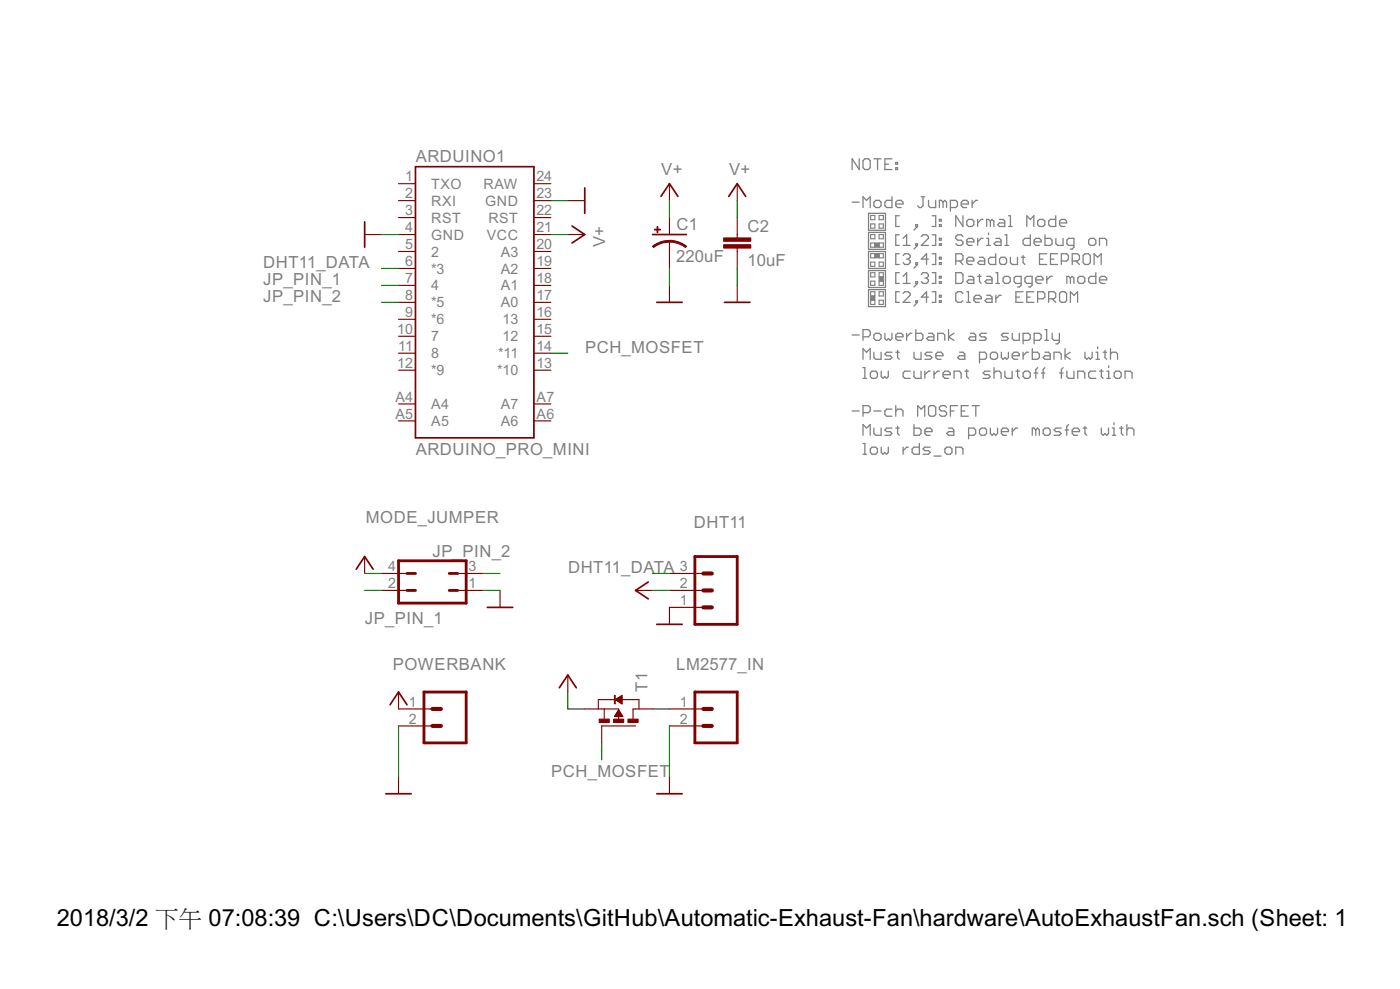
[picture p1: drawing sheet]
<svg xmlns="http://www.w3.org/2000/svg" width="210mm" height="148mm" viewBox="0 0 210 148" stroke-linecap="round" stroke-linejoin="round" font-family="sans-serif">
<g fill="none" stroke="#808080" stroke-width=".19">
<path d="M127.8 30.3h1M128.8 23.8v1.6l-1-1.6v1.6M129.4 31.1v-1.6l.5 .5 .6-.5v1.6M129.7 23.8h.5l.3 .3v1l-.3 .3h-.5l-.3-.3v-1zM130.2 32h2.6v2.5h-2.6zM130.2 34.8h2.6v2.6h-2.6zM130.2 37.7h2.6v2.5h-2.6zM131 23.8h1.1M131 30.3l.3-.3h.5l.3 .3v.5l-.3 .3h-.5l-.3-.3zM131.6 23.8v1.6M132.7 24.6h.5M133.7 23.8h-1v1.6h1"/>
<path d="M133.7 29.5v1.6h-.8l-.2-.3v-.5l.2-.3h.8M134.3 25.1h.3v.3h-.3zM134.3 24.3h.3v.3h-.3zM134.3 30.6h1.1v-.3l-.3-.3h-.5l-.3 .3v.5l.3 .3h.5M134.8 32.3h-.5v1.6h.5M134.8 35.2h-.5v1.6h.5M134.8 38h-.5v1.6h.5M135.4 36.8h1.1M135.4 35.7l.5-.5v1.6M135.4 38.3l.3-.3h.5l.3 .3v.2l-.3 .3M135.9 38.8h.3M136.2 38.8l.3 .3v.2l-.3 .3h-.5l-.3-.3"/>
<path d="M137.3 33.7h.3v.2h-.3zM137.3 36.5h.3v.3h-.3zM137.3 39.3h.3v.3h-.3zM137.6 33.9l-.6 .6M137.6 36.8l-.6 .5M137.6 39.6l-.6 .6M138.1 29.5h.5M138.1 35.4l.3-.2h.5l.3 .2v.3l-1.1 1.1h1.1M138.4 29.5v1.3l-.3 .3h-.3l-.2-.3M139.2 38.8h-1.1l.8-.8v1.6M139.2 30v.8l.3 .3h.8v-1.1M139.8 32.3h.5v1.6h-.5"/>
<path d="M139.8 35.2h.5v1.6h-.5M139.8 38h.5v1.6h-.5M140.8 32.9h.3v.2h-.3zM140.8 33.7h.3v.2h-.3zM140.8 35.7h.3v.3h-.3zM140.8 36.5h.3v.3h-.3zM140.8 38.5h.3v.3h-.3zM140.8 39.3h.3v.3h-.3zM141.4 30.3l-.3-.3h-.3v1.1M141.4 30.3v.8M141.4 30.3l.2-.3 .3 .3v.8M142.5 31.1h.8l.3-.3v-.5l-.3-.3h-.8v1.6"/>
<path d="M143.3 39.1h.8l.3-.3v-.5l-.3-.3h-.8v1.6M143.8 39.1l.6 .5M144.1 30.6h1.1v-.3l-.3-.3h-.5l-.3 .3v.5l.3 .3h.5M144.4 32.3v1.6l-1.1-1.6v1.6M144.4 35.4l-.3-.2h-.5l-.3 .2v.3l.3 .3h.5l.3 .2v.3l-.3 .3h-.5l-.3-.3M144.9 36.2h1.1v-.2l-.2-.3h-.6l-.3 .3v.5l.3 .3h.6M144.9 39.1h1.1v-.3l-.2-.3h-.6l-.3 .3v.5l.3 .3h.6M145.2 32.9h.6l.2 .2v.6l-.2 .2h-.6l-.3-.2v-.6zM145.8 30v1.1M146.6 30h-.3l-.5 .6M146.6 32.9v1M146.6 35.7v1.1"/>
<path d="M146.9 38.5h.5l.2 .3v.8h-.7l-.3-.3 .3-.2h.7M147.4 32.9h-.3l-.5 .5M147.4 35.7h-.3l-.5 .5M147.9 36.8h.6M147.9 35.7h.3v1.1M148.2 34.9v.3M148.5 33.1l-.3-.2h-.3v1M148.5 33.1v.8M148.5 33.1l.2-.2 .3 .2v.8M149.3 38v1.6h-.8l-.3-.3v-.5l.3-.3h.8M149.3 35.7h.5l.3 .3v.8h-.8l-.3-.3 .3-.3h.8M149.8 32.9h.6l.2 .2v.8h-.8l-.2-.2 .2-.3h.8"/>
<path d="M150.1 38.5h.6l.2 .3v.5l-.2 .3h-.6l-.2-.3v-.5zM150.7 36.8h.5M150.7 35.2h.2v1.6M151.2 33.9h.5M151.2 32.3h.3v1.6M151.5 38.5v.8l.3 .3h.7v-1.1M153.1 38.5h.6M153.4 38.3v1l.3 .3M153.9 33.9v-1.6l.6 .6 .5-.6v1.6M154.5 35.2v1.6h-.8l-.3-.3v-.5l.3-.3h.8M155 36.2h1.1v-.2l-.3-.3h-.5l-.3 .3v.5l.3 .3h.5M155.6 33.1l.3-.2h.5l.3 .2v.6l-.3 .2h-.5l-.3-.2z"/>
<path d="M155.9 38.8h.5M156.7 35.2v1.6h.8l.2-.3v-.5l-.2-.3h-.8M156.9 38h-1v1.6h1M157.5 38.8h.5M158.3 32.3v1.6h-.8l-.3-.2v-.6l.3-.2h.8M158.3 35.7v.8l.3 .3h.8v-1.1M158.6 38h-1.1v1.6h1.1M158.9 33.4h1v-.3l-.2-.2h-.6l-.2 .2v.6l.2 .2h.6M159.1 39.1h.8l.3-.3v-.5l-.3-.3h-.8v1.6M160.8 39.1h.8l.2-.3v-.5l-.2-.3h-.8v1.6M161 36.8h-.8l-.2-.3v-.5l.2-.3h.8v1.3l-.3 .3h-.2M161.3 39.1l.5 .5"/>
<path d="M162.4 38.3l.3-.3h.5l.3 .3v1l-.3 .3h-.5l-.3-.3zM163.2 36l.3-.3h.5l.3 .3v.5l-.3 .3h-.5l-.3-.3zM164 39.6v-1.6l.6 .5 .5-.5v1.6M164.8 36.8v-1.1h.9l.2 .3v.8M127.8 50.2h1M129.4 50.5h.8l.3-.3v-.5l-.3-.3h-.8v1.6M129.4 53.8v-1.6l.5 .6 .6-.6v1.6M129.4 55.1h.3v1.6M129.4 56.7h.5M130.2 43.4h2.6v2.5h-2.6zM130.2 40.5h2.6v2.6h-2.6zM130.7 55.6h.6l.3 .3v.5l-.3 .3h-.6l-.2-.3v-.5z"/>
<path d="M131 50.2l.3-.3h.5l.3 .3v.5l-.3 .3h-.5l-.3-.3zM131 52.8v.8l.3 .2h.8v-1M132.1 55.6v.8l.3 .3 .3-.3 .2 .3 .3-.3v-.8M132.7 49.9v.8l.2 .3 .3-.3 .3 .3 .2-.3v-.8M133.7 52.8h-.8l-.2 .2 .2 .3h.6l.2 .3-.2 .2h-.8M134.3 50.5h1.1v-.3l-.3-.3h-.5l-.3 .3v.5l.3 .3h.5M134.3 52.8h.5M134.6 52.5v1.1l.2 .2M134.8 40.9h-.5v1.6h.5M134.8 43.7h-.5v1.6h.5M135.4 41.4l.5-.5v1.6M135.4 44l.3-.3h.5l.3 .3v.2l-1.1 1.1h1.1"/>
<path d="M135.4 42.5h1.1M135.9 49.9v1.1M136.5 55.6h-.8l-.3 .3v.5l.3 .3h.8M136.7 49.9h-.2l-.6 .6M137 52.8v.8l.3 .2h.8v-1M137 55.6v.8l.3 .3h.8v-1.1M137.3 42.2h.3v.3h-.3zM137.3 45h.3v.3h-.3zM137.3 49.4v1.6h.8l.3-.3v-.5l-.3-.3h-.8M137.6 42.5l-.6 .5M137.6 45.3l-.6 .5M138.1 41.1l.3-.2h.5l.3 .2v.3l-.3 .3"/>
<path d="M138.7 41.7h.2M138.7 55.6v1.1M138.9 41.7l.3 .2v.3l-.3 .3h-.5l-.3-.3M139.2 44.5h-1.1l.8-.8v1.6M139.2 49.9h.5l.3 .3v.8h-.8l-.3-.3 .3-.2h.8M139.5 55.6h-.3l-.5 .5M139.7 52.8h-.8l-.2 .2 .2 .3h.6l.2 .3-.2 .2h-.8M139.8 40.9h.5v1.6h-.5M139.8 43.7h.5v1.6h-.5M140 55.6v1.1M140.3 53.3h1.1v-.3l-.3-.2h-.5l-.3 .2v.6l.3 .2h.5M140.6 51v-1.1h.8l.2 .3v.8"/>
<path d="M140.8 41.4h.3v.3h-.3zM140.8 42.2h.3v.3h-.3zM140.8 44.2h.3v.3h-.3zM140.8 45h.3v.3h-.3zM140.8 55.6h-.2l-.6 .5M141.4 56.1h1.1v-.2l-.3-.3h-.5l-.3 .3v.5l.3 .3h.5M142.2 49.4v1.6M143 49.9l-.8 .6 .8 .5M143 56.7v-1.1h.8l.3 .3v.8M143.3 40.9h.8l.3 .2v1.1l-.3 .3h-.8zM143.8 52.8h.6l.3 .2v.8h-.9l-.2-.2 .2-.3h.9M144.4 44l-.3-.3h-.5l-.3 .3v1l.3 .3h.5l.3-.3"/>
<path d="M144.7 55.6h.5M144.9 55.4v1l.3 .3M144.9 45.3h.6M144.9 43.7h.3v1.6M145.2 41.4h.6l.2 .3v.8h-.8l-.3-.3 .3-.3h.8M145.5 49.9h.5l.3 .3v.8h-.8l-.3-.3 .3-.2h.8M146 44.8h1.1v-.3l-.3-.3h-.5l-.3 .3v.5l.3 .3h.5M146.6 41.4h.5M146.9 41.1v1.1l.2 .3M146.9 53.8h.8l.2-.2v-.6l-.2-.2h-.8v1.6M147.9 49.9h-.8l-.2 .3 .2 .3h.6l.2 .2-.2 .3h-.8M147.9 41.4h.6l.2 .3v.8h-.8l-.2-.3 .2-.3h.8"/>
<path d="M147.9 44.2h.6l.2 .3v.8h-.8l-.2-.3 .2-.2h.8M148.5 55.6h-.8l-.3 .3 .3 .2h.5l.3 .3-.3 .3h-.8M148.8 52.8h.5l.3 .2v.6l-.3 .2h-.5l-.3-.2v-.6zM149 55.1v1.6M149 55.9l.3-.3h.5l.3 .3v.8M149.3 44.2v1.1M149.3 42.5h.5M149.3 40.9h.3v1.6M150.1 44.2h-.3l-.5 .6M150.1 52.8v.8l.3 .2 .3-.2 .2 .2 .3-.2v-.8M150.4 41.7l.3-.3h.5l.3 .3v.5l-.3 .3h-.5l-.3-.3zM150.7 55.6v.8l.2 .3h.8v-1.1"/>
<path d="M151.2 49.9h-.8l-.3 .3 .3 .3h.5l.3 .2-.3 .3h-.8M151.8 49.9v.8l.2 .3h.8v-1.1M151.8 53.3h1v-.3l-.2-.2h-.6l-.2 .2v.6l.2 .2h.6M152.3 44.5h.5M152.3 55.6h.5M152.6 55.4v1l.2 .3M153.1 42.5h-.8l-.3-.3v-.5l.3-.3h.8v1.3l-.3 .3h-.2M153.4 43.7h-1.1v1.6h1.1M153.4 51h.8l.3-.3v-.5l-.3-.3h-.8v1.6M153.4 55.9l.3-.3h.5l.3 .3v.5l-.3 .3h-.5l-.3-.3zM153.4 52.8v1M153.9 44.5h.6"/>
<path d="M154.2 52.8h-.3l-.5 .5M154.7 42.5h-.8l-.2-.3v-.5l.2-.3h.8v1.3l-.2 .3h-.3M154.8 52.2v1.6h.8l.2-.2v-.6l-.2-.2h-.8M155 43.7h-1.1v1.6h1.1M155 51h.8l.3-.3v-.5l-.3-.3h-.8v1.6M155 55.9h.6M155.3 41.9h1.1v-.2l-.3-.3h-.5l-.3 .3v.5l.3 .3h.5M155.6 44.8h.8l.3-.3v-.5l-.3-.3h-.8v1.6M155.6 55.1l-.3 .3v1.3M156.1 55.9h.6M156.7 55.1l-.3 .3v1.3M156.7 49.4h.2v1.6"/>
<path d="M156.7 51h.5M156.7 52.8h.5l.3 .2v.8h-.8l-.3-.2 .3-.3h.8M157 41.4v1.1M157.2 44.8h.8l.3-.3v-.5l-.3-.3h-.8v1.6M157.8 41.4h-.3l-.5 .5M157.8 44.8l.5 .5M157.8 49.9v.8l.2 .3h.8M158 53.8v-1h.8l.3 .2v.8M158.8 49.9v1.4l-.2 .2h-.3M158.9 44l.2-.3h.6l.2 .3v1l-.2 .3h-.6l-.2-.3zM158.9 55.9h.5M159.4 55.1l-.3 .3v1.3"/>
<path d="M159.7 52.2v1.6M160 55.6v.8l.2 .3h.8v-1.1M160.5 52.8l-.8 .5 .8 .5M160.5 41.7l.2-.3 .3 .3v.8M160.5 41.7l-.3-.3h-.2v1.1M160.5 41.7v.8M160.5 45.3v-1.6l.5 .5 .6-.5v1.6M161.6 41.7l.2-.3h.6l.2 .3v.5l-.2 .3h-.6l-.2-.3zM161.6 56.7v-1.1h.8l.2 .3v.8M162.7 52.8v.8l.2 .2 .3-.2 .3 .2 .2-.2v-.8M164.3 40.9v1.6h-.8l-.3-.3v-.5l.3-.3h.8M164.3 55.6h-.8l-.3 .3v.5l.3 .3h.8"/>
<path d="M164.3 53.8h.5M164.3 52.8h.3v1M164.6 52v.2M164.8 41.9h1.1v-.2l-.2-.3h-.6l-.3 .3v.5l.3 .3h.6M164.8 55.6h.6M165.1 55.4v1l.3 .3M165.4 52.8h.5M165.7 52.5v1.1l.2 .2M165.9 56.7h.6M165.9 55.6h.3v1.1M166.2 54.8v.3M166.5 53l.3-.2h.5l.3 .2v.8"/>
<path d="M166.5 52.2v1.6M167.3 55.6h.5l.3 .3v.5l-.3 .3h-.5l-.3-.3v-.5zM168.7 56.7v-1.1h.8l.2 .3v.8M127.8 61.6h1M129.4 61.8h.8l.3-.2v-.6l-.3-.2h-.8v1.6M129.4 65.2v-1.6l.5 .5 .6-.5v1.6M129.4 66.4h.3v1.7M129.4 68.1h.5M130.7 67h.6l.3 .2v.6l-.3 .3h-.6l-.2-.3v-.6zM131 64.1v.8l.3 .3h.8v-1.1M131 61.6h1.1M132.1 67v.8l.3 .3 .3-.3 .2 .3 .3-.3v-.8"/>
<path d="M133.7 61.3h-.8l-.2 .3v.5l.2 .3h.8M133.7 64.1h-.8l-.2 .3 .2 .3h.6l.2 .2-.2 .3h-.8M134.3 60.8v1.6M134.3 61.6l.3-.3h.5l.3 .3v.8M134.3 64.1h.5M134.6 63.9v1l.2 .3M135.4 67v1.1M136.2 67h-.3l-.5 .5M137 63.6v1.6h.8l.3-.3v-.5l-.3-.3h-.8M137.6 62.4v-1.6l.5 .5 .5-.5v1.6M137.8 66.4v1.7h-.8l-.2-.3v-.6l.2-.2h.8M138.7 64.7h1v-.3l-.2-.3h-.6l-.2 .3v.5l.2 .3h.6"/>
<path d="M139.2 61l.3-.2h.5l.3 .2v1.1l-.3 .3h-.5l-.3-.3zM139.5 67h-.8l-.3 .2 .3 .3h.5l.3 .3-.3 .3h-.8M140 68.3h1.1M141.7 67.2l.2-.2h.6l.2 .2v.6l-.2 .3h-.6l-.2-.3zM141.9 61l-.3-.2h-.5l-.3 .2v.3l.3 .3h.5l.3 .2v.3l-.3 .3h-.5l-.3-.3M142.2 64.1h.5l.3 .3v.8h-.8l-.3-.3 .3-.2h.8M142.5 61.6h.5M143.3 68.1v-1.1h.8l.3 .2v.9M143.6 60.8h-1.1v1.6M144.1 61.6h.6M145.2 60.8h-1.1v1.6h1.1M145.2 65.2h.8l.3-.3v-.5l-.3-.3h-.8v1.6"/>
<path d="M145.8 60.8h1M146.3 60.8v1.6M146.9 64.4l.2-.3h.6l.2 .3v.5l-.2 .3h-.6l-.2-.3zM148.5 64.1v.8l.3 .3 .2-.3 .3 .3 .3-.3v-.8M150.1 64.7h1.1v-.3l-.3-.3h-.5l-.3 .3v.5l.3 .3h.5M151.8 64.1v1.1M152.6 64.1h-.3l-.5 .6M155.3 64.4l-.3-.3h-.2v1.1M155.3 64.4v.8M155.3 64.4l.3-.3 .2 .3v.8M156.4 64.4l.3-.3h.5l.3 .3v.5l-.3 .3h-.5l-.3-.3zM159.1 64.1h-.8l-.3 .3 .3 .3h.5l.3 .2-.3 .3h-.8"/>
<path d="M159.7 64.4h.5M160.2 63.6l-.3 .3v1.3M160.8 64.7h1v-.3l-.2-.3h-.6l-.2 .3v.5l.2 .3h.6M162.4 64.1h.5M162.7 63.9v1l.2 .3M165.1 64.1v.8l.3 .3 .3-.3 .2 .3 .3-.3v-.8M166.8 65.2h.5M166.8 64.1h.2v1.1M167 63.3v.3M167.9 64.1h.5M168.1 63.9v1l.3 .3M169 64.4l.2-.3h.6l.2 .3v.8"/>
<path d="M169 63.6v1.6"/>
</g>
<g fill="none" stroke="#808080" stroke-width=".17">
<path d="M130.5 32.3h.7v.6h-.7zM130.5 33.5h.7v.7h-.7zM130.5 35.1h.7v.7h-.7zM130.5 36.4h.7v.6h-.7zM130.5 38h.7v.6h-.7zM130.5 39.3h.7v.6h-.7zM131.8 32.3h.6v.6h-.6zM131.8 33.5h.6v.7h-.6zM131.8 35.1h.6v.7h-.6zM131.8 36.4h.6v.6h-.6zM131.8 38h.6v.6h-.6zM131.8 39.3h.6v.6h-.6z"/>
<path d="M130.5 43.7h.7v.6h-.7zM130.5 45h.7v.6h-.7zM130.5 40.9h.7v.6h-.7zM130.5 42.1h.7v.7h-.7zM131.8 43.7h.6v.6h-.6zM131.8 40.9h.6v.6h-.6zM131.8 42.1h.6v.7h-.6zM131.8 45h.6v.6h-.6z"/>
</g>
<g fill="#808080" stroke="#808080" stroke-width=".15">
<path d="M130.5 44.3h.7v.7h-.7z"/>
<path d="M131.8 41.5h.6v.6h-.6z"/>
<path d="M131.2 38h.6v.6h-.6z"/>
<path d="M131.2 36.4h.6v.6h-.6z"/>
</g>
<g fill="none" stroke="#800000" stroke-width=".25">
<path d="M54.7 33.2v3.8M62.3 25h17.8v40.6h-17.8zM85.8 33.9l1.9 1.2-1.9 1.3M87.7 28.2v3.8M97.8 35.1h5.1M99.1 29.4l1.3-1.9 1.2 1.9M109.3 29.4l1.2-1.9 1.3 1.9M98.5 45.3h3.8M108.6 45.3h3.8M53.4 85.3l1.3-1.9 1.2 1.9M73.1 91h3.8M97.2 87.2l-1.9 1.3 1.9 1.2"/>
<path d="M98.5 93.5h3.8M57.8 118.9h3.9M58.5 105.6l1.3-1.9 1.2 1.9M83.9 103l1.2-1.9 1.3 1.9M98.5 118.9h3.8"/>
</g>
<g fill="none" stroke="#800000" stroke-width=".17">
<path d="M54.7 35.1h2.5M59.8 37.7h2.5M59.8 35.1h2.5M59.8 30.1h2.5M59.8 27.5h2.5M59.8 32.6h2.5M80.1 37.7h2.5M80.1 35.1h2.5M80.1 30.1h2.5M80.1 27.5h2.5M80.1 32.6h2.5M85.1 35.1h2.6"/>
<path d="M85.1 30.1h2.6M100.4 27.5v2.6M100.4 32.6v2.5M100.4 36.2v4M110.5 27.5v2.6M110.5 32.6v3M110.5 37.2v3M59.8 40.2h2.5M59.8 42.8h2.5M59.8 45.3h2.5M59.8 47.8h2.5M59.8 50.4h2.5"/>
<path d="M59.8 52.9h2.5M59.8 55.5h2.5M80.1 40.2h2.5M80.1 42.8h2.5M80.1 45.3h2.5M80.1 47.8h2.5M80.1 50.4h2.5M80.1 52.9h2.5M80.1 55.5h2.5M100.4 42.8v2.5M110.5 42.8v2.5M59.8 60.5h2.5"/>
<path d="M59.8 63.1h2.5M80.1 60.5h2.5M80.1 63.1h2.5M54.7 83.4v2.5M57.2 88.5h3.8M57.2 85.9h3.8M68.6 88.5h3.8M68.6 85.9h3.8M75 88.5v2.5M95.3 88.5h2.5M100.4 88.5h5.1M100.4 85.9h5.1"/>
<path d="M105.5 91h-5.1v2.5M59.8 108.8h5M59.8 103.7v2.5h5M59.8 116.4v2.5M85.1 101.1v2.6M87.7 106.2h5.1v1.7M90.6 106.2v1.5M92.2 104.8h-2.5v1.4M93.1 104.8h2.7v1.4M95.3 108.8h-5.1v2.5M97.8 106.2h-2.9v1.5M100.4 108.8h5.1"/>
<path d="M100.4 106.2h5.1M100.4 116.4v2.5"/>
</g>
<g fill="#800000" stroke="#800000" stroke-width=".15">
<path d="M94.1 107.7h1.6v.5h-1.6z"/>
<path d="M92 107.7h1.5v.5h-1.5z"/>
<path d="M89.8 107.7h1.6v.5h-1.6z"/>
<path d="M92.1 104.2h.1v1.3h-.1z"/>
<path d="M98.1 34.3h.9v.2h-.9z"/>
<path d="M98.5 34h.1v.8h-.1z"/>
<path d="M108.5 36.7h4.1v.5h-4.1z"/>
<path d="M108.5 35.6h4.1v.6h-4.1z"/>
</g>
<g fill="none" stroke="#800000" stroke-width=".15">
<path d="M92.2 107.3h1.1M92.2 107.2h1.1M92.2 104.8l1.1-.6v1.3zM92.3 107.1h.9M92.3 104.8h1M92.3 107h.9M92.4 104.9h.9M92.4 107h.8M92.4 104.8h.9M92.4 106.9h.7M92.5 106.8h.6M92.5 104.9h.8"/>
<path d="M92.5 106.8h.5M92.5 104.7h.8M92.5 106.7h.5M92.6 105h.7M92.6 106.6h.3M92.6 104.6h.7M92.7 106.5h.1M92.7 105.1h.6M92.7 106.4h.1M92.7 104.5h.6M92.8 106.3l.6 1.1h-1.3zM92.8 106.3h.1"/>
<path d="M92.8 105.2h.5M92.8 104.5h.5M92.9 105.2h.4M92.9 104.4h.4M93 105.3h.3M93 104.3h.3M93.1 105.4h.2M93.2 104.2h.1M93.2 105.4h.1"/>
</g>
<path d="M59.8 84h10.1v6.4h-10.1zM61 88.5h1.3M61 85.9h1.3M67.4 88.5h1.2M67.4 85.9h1.2M104.2 83.4h6.3v10.1h-6.3zM63.6 103.7h6.3v7.6h-6.3zM104.2 103.7h6.3v7.6h-6.3z" fill="none" stroke="#800000" stroke-width=".42"/>
<path d="M105.5 85.9h1.2M105.5 88.5h1.2M105.5 91h1.2M64.8 108.8h1.3M64.8 106.2h1.3M105.5 108.8h1.2M105.5 106.2h1.2" fill="none" stroke="#800000" stroke-width=".61"/>
<g fill="#800000" stroke="#800000" stroke-width=".15">
<path d="M100.4 36h.2a4.4 4.4 0 0 1 2.3 .9l-.1 .2a4.1 4.1 0 0 0-2.4-.8z" fill-rule="evenodd"/>
<path d="M97.8 36.9l.2-.2a4 4 0 0 1 2.4-.7v.3a3.9 3.9 0 0 0-2.4 .8z" fill-rule="evenodd"/>
</g>
<g fill="none" stroke="#008000" stroke-width=".17">
<path d="M57.2 35.1h2.6M82.6 35.1h2.5M82.6 30.1h2.5M100.4 30.1v2.5M110.5 30.1v2.5M57.2 40.2h2.6M57.2 42.8h2.6M57.2 45.3h2.6M82.6 52.9h2.5M100.4 40.2v2.6M110.5 40.2v2.6M54.7 88.5h2.5"/>
<path d="M54.7 85.9h2.5M72.4 88.5h2.6M72.4 85.9h2.6M97.8 88.5h2.6M97.8 85.9h2.6M59.8 108.8v7.6M85.1 103.7v2.5h2.6M90.2 111.3v2.5M97.8 106.2h2.6M100.4 108.8v7.6"/>
</g>
<text font-size="4" x="8.5" y="138.7">2018/3/2 下午 07:08:39 C:\Users\DC\Documents\GitHub\Automatic-Exhaust-Fan\hardware\AutoExhaustFan.sch (Sheet: 1/1)</text>
<g font-size="2.8" fill="#808080">
<text x="62.3" y="24.2">ARDUINO1</text>
<text x="99.1" y="26.3">V+</text>
<text x="109.3" y="26.3">V+</text>
<text x="101.4" y="34.5">C1</text>
<text x="112.1" y="34.8">C2</text>
<text x="39.5" y="40.2">DHT11_DATA</text>
<text x="90.7" y="37" transform="rotate(-90 90.7 37)">V+</text>
<text x="101.4" y="39.3">220uF</text>
<text x="112.1" y="39.8">10uF</text>
<text x="39.5" y="42.8">JP_PIN_1</text>
<text x="39.5" y="45.3">JP_PIN_2</text>
<text x="87.7" y="52.9">PCH_MOSFET</text>
<text x="62.3" y="68.1">ARDUINO_PRO_MINI</text>
<text x="54.9" y="78.3">MODE_JUMPER</text>
<text x="64.9" y="83.4">JP_PIN_2</text>
<text x="104" y="79.1">DHT11</text>
<text x="85.2" y="85.9">DHT11_DATA</text>
<text x="54.7" y="93.5">JP_PIN_1</text>
<text x="58.9" y="100.4">POWERBANK</text>
<text x="101.4" y="100.4">LM2577_IN</text>
<text x="97.1" y="103.6" transform="rotate(-90 97.1 103.6)">T1</text>
<text x="82.6" y="116.4">PCH_MOSFET</text>
</g>
<g font-size="2.4" fill="#808080">
<text x="60.7" y="29.7">2</text>
<text x="60.7" y="27.2">1</text>
<text x="64.7" y="28.3">TXO</text>
<text x="72.5" y="28.3">RAW</text>
<text x="80.4" y="29.7">23</text>
<text x="80.4" y="27.2">24</text>
<text x="60.7" y="34.8">4</text>
<text x="60.7" y="32.2">3</text>
<text x="64.7" y="35.9">GND</text>
<text x="64.7" y="33.4">RST</text>
<text x="64.7" y="30.8">RXI</text>
<text x="72.7" y="30.8">GND</text>
<text x="73" y="35.9">VCC</text>
<text x="73.2" y="33.4">RST</text>
<text x="80.4" y="32.2">22</text>
<text x="80.4" y="34.8">21</text>
<text x="60.7" y="37.3">5</text>
<text x="60.7" y="39.9">6</text>
<text x="64.6" y="38.4">2</text>
<text x="64.6" y="41">*3</text>
<text x="75.1" y="41">A2</text>
<text x="75.1" y="38.4">A3</text>
<text x="80.4" y="39.9">19</text>
<text x="80.4" y="37.3">20</text>
<text x="60.7" y="42.4">7</text>
<text x="60.7" y="44.9">8</text>
<text x="60.7" y="47.5">9</text>
<text x="64.6" y="43.5">4</text>
<text x="64.6" y="46.1">*5</text>
<text x="75.1" y="46.1">A0</text>
<text x="75.1" y="43.5">A1</text>
<text x="80.4" y="47.5">16</text>
<text x="80.4" y="44.9">17</text>
<text x="80.4" y="42.4">18</text>
<text x="59.6" y="50">10</text>
<text x="59.7" y="52.6">11</text>
<text x="64.6" y="48.6">*6</text>
<text x="64.6" y="51.1">7</text>
<text x="64.6" y="53.7">8</text>
<text x="74.7" y="53.7">*11</text>
<text x="75.4" y="51.1">12</text>
<text x="75.4" y="48.6">13</text>
<text x="80.4" y="52.6">14</text>
<text x="80.4" y="50">15</text>
<text x="59.6" y="55.1">12</text>
<text x="64.6" y="56.2">*9</text>
<text x="74.5" y="56.2">*10</text>
<text x="80.4" y="55.1">13</text>
<text x="59.3" y="60.2">A4</text>
<text x="59.3" y="62.7">A5</text>
<text x="64.7" y="61.3">A4</text>
<text x="64.7" y="63.8">A5</text>
<text x="75.1" y="61.3">A7</text>
<text x="75.1" y="63.8">A6</text>
<text x="80.5" y="60.2">A7</text>
<text x="80.5" y="62.7">A6</text>
<text x="58.2" y="88.1">2</text>
<text x="58.2" y="85.6">4</text>
<text x="70.3" y="88.1">1</text>
<text x="70.3" y="85.6">3</text>
<text x="101.9" y="88.1">2</text>
<text x="101.9" y="85.6">3</text>
<text x="101.9" y="90.6">1</text>
<text x="61.3" y="105.9">1</text>
<text x="101.9" y="105.9">1</text>
<text x="61.3" y="108.4">2</text>
<text x="101.9" y="108.4">2</text>
</g>
</svg>
